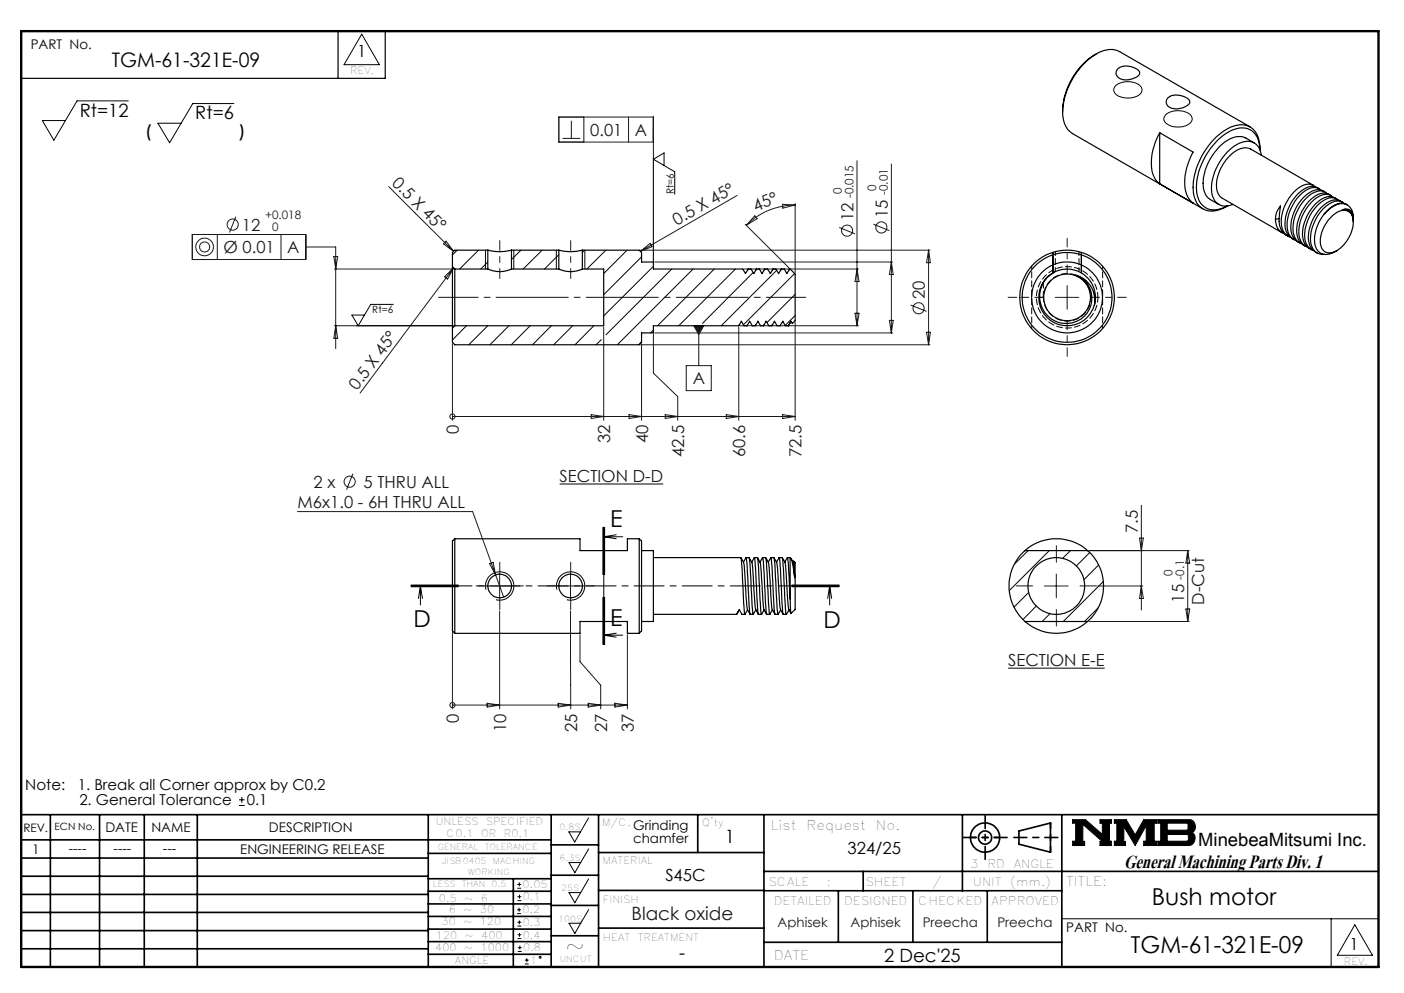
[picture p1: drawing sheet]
<svg xmlns="http://www.w3.org/2000/svg" width="297mm" height="210mm" viewBox="0 0 297 210" stroke-linecap="round" stroke-linejoin="round" font-family="sans-serif">
<g fill="none" stroke="#000" stroke-width=".21">
<path d="M76.5 7.2l3.8 6.5h-7.5zM236 18.1a4.1 4.1 0 0 1 5.5 .4 1.62 1.62 0 0 1-1.6 2.1 3.8 3.8 0 0 1-4.2-1.1 1.13 1.13 0 0 1 .3-1.4zM27.1 21.3h-10.8l-4.9 8.4-2.4-4.2h4.9M49.5 21.9h-8.7l-4.9 8.3-2.5-4.1h4.9M138.2 33.4v21.7M140.5 35v-2.7l-2.3 1.4 4.5 2.6v4.8M246.5 24.4a4.2 4.2 0 0 1 5.5 .1 1.42 1.42 0 0 1-1.1 2.1 3.8 3.8 0 0 1-4.6-1.1 1.04 1.04 0 0 1 .2-1.1zM102.7 52.9v4M108.7 52.9v4M117.7 52.9v4M123.7 52.9v4M222.7 53.4v4.3"/>
<path d="M228.7 53.4v4.3M75.5 68.9h20.4M83.2 64.4h-4.8l-2.6 4.5-1.4-2.3h2.7M118.4 102.4h21.9M127.5 111.5v10M127.7 113.5h4M127.7 113.5l2.7 .4M127.7 111.5v10M127.9 111.5v10M130.4 113.1l-2.7 .4M87 124.1h10zM87 123.9h10"/>
<path d="M87 123.7h10M88.9 123.9v4M88.9 123.9l.5 2.7M88.9 123.9l-.4 2.7M102.8 124.7a2.99 2.99 0 0 1 2.6-3.8 2.99 2.99 0 0 1 3.3 3.3 2.99 2.99 0 0 1-3.8 2.6M117.8 124.7a3 3 0 0 1 2.6-3.8 3 3 0 0 1 3.3 3.3 3 3 0 0 1-3.8 2.6M127.5 126.3v10M127.7 134.3h4M127.7 134.3l2.7 .5M127.7 126.3v10M127.9 126.3v10M130.4 133.9l-2.7 .4"/>
<path d="M167.5 123.9h10M167.5 123.7h10M167.5 124.1h10M175.5 123.9v4M175.5 123.9l.4 2.7M175.5 123.9l-.4 2.7M213.3 141.3h20.4M50.6 170.3h1.2M50.6 169.1h1.2M51.2 168.5v1.2M120.3 175.9h2.5l-1.2 2.2zM124.5 173l-1.7 2.9"/>
<path d="M124.5 179.5l-1.7 2.9M226.9 173.3h2.7l3.6 3.2v-2.4h-.5v-.8h2.4v.8h-.4v3.8h.4v.9h-2.4v-.9h.5l-4.1-3.6v3.6h.3v.9h-2.5v-.9h.6v-3.8h-.6zM235.7 173.3h2.5l1.9 3.3 1.8-3.3h2.8v.8h-.5v3.8h.5v.9h-2.8v-.9h.6v-3.3l-2.4 4.2-2.4-4v3.2h.4v.8h-2.4v-.9h.6v-3.8h-.6zM244.9 173.3h6.6a1.47 1.47 0 0 1 1.3 1.2 1.47 1.47 0 0 1-.7 1.6 1.48 1.48 0 0 1 .7 1.6 1.48 1.48 0 0 1-1.4 1.1h-6.5v-.9h.6v-3.8h-.6zM246.9 174.1h4.1l.3 .2v1l-.3 .3h-4.1zM246.9 176.5h4.2l.3 .3v.8l-.4 .3h-4.1zM109.4 193.2h.8M109.4 192.4h.8M109.4 187.8h.8M109.4 187h.8M109.5 198.5h.8M109.5 197.7h.8"/>
<path d="M109.5 195.9h.8M109.5 195h.8M109.5 190.5h.8M109.5 189.6h.8M109.8 192v.8M109.9 194.7v.8M109.9 186.6v.8M109.9 189.2v.8M109.9 197.3v.8M110 200v.8M120.4 182.4h2.4l-1.2 2.2zM120.4 188.8h2.4l-1.2 2.1z"/>
<path d="M120.4 195.3h2.4l-1.2 2.1zM124.5 185.9l-1.7 2.9M124.5 192.4l-1.7 2.9M224.6 194.3h67M281.6 194.3v10.2M286.6 195.6l3.7 6.4h-7.4zM109.5 201.2h.8M109.5 200.4h.8M111 203.9h.8M111 203.1h.8M111.4 202.7v.8"/>
<circle cx="114.3" cy="202.5" r=".2"/>
</g>
<g fill="none" stroke="#000" stroke-width=".35">
<path d="M4.5 172.3h287.1M4.5 177.6h112.1M10.7 172.3v32.2M21.1 172.3v32.2M30.5 172.3v32.2M41.7 172.3v32.2M90.6 172.3v32.2M116.6 172.3v32.2M116.6 178.7h10M126.6 172.3v32.2M147.6 172.3v8M161.6 172.3v32.2"/>
<path d="M203.6 172.3v16.1M215.5 175.7l6.7-1.6v6.1l-6.7-1.7zM224.6 172.3v32.2M4.5 185.3h86.1M4.5 181.5h86.1M4.5 189.2h86.1M4.5 193h86.1M4.5 196.8h86.1M90.6 199.1h26M90.6 193.8h26M90.6 188.5h26M90.6 191.2h26"/>
<path d="M90.6 180.5h26M90.6 185.8h26M90.6 196.5h26M108.6 185.8v18.5M116.6 185.1h10M116.6 191.5h10M116.6 197.9h10M126.6 196.3h35M126.6 188.3h35M126.6 180.3h35M161.6 184.3h130M161.6 199.3h63"/>
<path d="M161.6 188.4h63M177.3 188.4v10.9M182.6 184.3v4.1M193.1 188.4v10.9M208.8 188.4v10.9M4.5 200.7h86.1M90.6 201.8h26"/>
<circle cx="208.4" cy="177.1" r="3.1"/>
<circle cx="208.4" cy="177.1" r="1.4"/>
</g>
<path d="M4.5 6.6h287.1" fill="none" stroke="#000" stroke-width=".21" stroke-dasharray="6.3 1.3 1.3 1.3" stroke-dashoffset="1.9"/>
<path d="M71.5 6.6v10M81.5 6.6v10h-77" fill="none" stroke="#000" stroke-width=".25"/>
<path d="M205.3 177.1h6.2M222.2 174v6.2" fill="none" stroke="#000" stroke-width=".35" stroke-dasharray="15.2 1.3 1.3 1.3" stroke-dashoffset="14.1"/>
<path d="M203.8 177.1h9.2M208.4 172.5v9.2M214.5 177.1h9.3" fill="none" stroke="#000" stroke-width=".35" stroke-dasharray="15.2 1.3 1.3 1.3" stroke-dashoffset="12.5"/>
<path d="M4.5 6.6h287.1v197.9h-287.1z" fill="none" stroke="#000" stroke-width=".5"/>
<path d="M226.9 173.3v.8h.6v3.8h-.6v.9h2.5v-.9h-.3v-3.6l4.1 3.6h-.5v.9h2.4v-.9h-.4v-3.8h.4v-.8h-2.4v.8h.5v2.4l-3.6-3.2zM235.7 173.3v.8h.6v3.8h-.6v.9h2.4v-.8h-.4v-3.2l2.4 4 2.4-4.2v3.3h-.6v.9h2.8v-.9h-.5v-3.8h.5v-.8h-2.8l-1.8 3.3-1.9-3.3zM246.9 176.5h4.2l.3 .2v1l-.3 .2h-4.2zM244.9 173.3v.8h.6v3.8h-.6v.9h6.9l.7-.5 .3-.9-.1-.7-.6-.6a1.48 1.48 0 0 0 .7-1.6 1.48 1.48 0 0 0-1.3-1.2zM246.9 174.1h4.1l.3 .2v1.1l-.2 .2h-4.2z" fill-rule="evenodd" fill="#000"/>
<g fill="none" stroke="#191924" stroke-width=".21">
<path d="M82.2 39.5l13.8 13.7M119 29.3h3.7M120.9 25.5v3.8M123.5 24.8v5.2M133 24.8v5.2M138.2 30h-20v-5.2h20v30.6M181.3 34v34.9M188.6 34.7v35.7M40.7 49.6h24v5.3h-24zM46 49.6v5.3M49.9 45.8l-1.4 3.4M59.4 49.6v5.3"/>
<path d="M64.7 52.2h6.3v21.5M70.6 54.2h.8l-.4 2.7zM70.7 56.9h25.2M93.8 51.6l.6-.6 1.6 2.2zM94.1 58.5l1.9-1.9-1.3 2.4zM96 56.6l-19.8 26.5M135.5 53.2l2-1.7 .4 .7zM135.5 52.9h61.2M138.5 55.4h50.3M155.9 41.3l-20.4 11.9M157.4 56.9h24.2M157.7 47.4l9.2 9.3"/>
<path d="M159.7 45.6l.5 .6-2.3 1.5zM165.5 43.2l2.7 .1-2.6 .7zM168.2 43.3a14.7 14.7 0 0 0-10.3 4.4M168.2 43.1v14.6M177.5 48.1l3.4 1.4M181.3 56.9l.4 2.6h-.8zM184.7 47.4l3.4 1.4M188.6 55.4l.3 2.7h-.8zM196.4 52.9v20M196.4 52.9l.4 2.7h-.8zM70.7 68.9h25.2M71 68.9l.4 2.6h-.8z"/>
<path d="M95.7 72.7v16.2M127.7 69.2v19.7M135.5 72.9h61.2M135.7 72.7v16.2M138.2 70.7v8.2l5.2 5v5M138.5 70.4h50.3M145.2 77.3h5.3v5.3h-5.3zM146.8 68.9h2.1l-1.1 1.9zM147.8 68.9v8.4M156.3 69.2v19.7M156.6 68.9h25M168.2 68.1v20.8"/>
<path d="M180.9 66.2h.8l-.4 2.7zM188.1 67.8h.8l-.3 2.6zM192.7 64.5l3.3 1.4M196 70.3h.8l-.4 2.6zM223.2 62.9h5M225.7 60.4v5M95.7 88.1h.1M95.7 88.1h72.5M125.1 87.7l2.6 .4-2.6 .4zM133.1 87.7l2.6 .4-2.6 .4zM140.7 87.7l2.7 .4-2.7 .4zM153.6 87.7l2.7 .4-2.7 .4z"/>
<path d="M165.6 87.7l2.6 .4-2.6 .4zM62.9 108.2h37.1l6.5 18.1M74.6 100.2l-1.3 3.4M103.6 119.2l.7-.3 .5 2.7zM230.4 116.4h21.2M241.1 113.8h.8l-.5 2.6zM241.4 106.8v22.2M251.2 116.4v15M251.2 116.4l.5 2.7h-.8zM95.7 133.7v16.2M103.2 123.9h5M105.7 129.2v20.7"/>
<path d="M105.7 121.4v5M118.2 123.9h5M120.7 129.2v20.7M120.7 121.4v5M122.7 134.2v5.7l4.4 5v5M132.7 134.2v15.7M220.9 123.9h5.1M223.4 121.4v5M230.4 131.4h21.2M232.2 123.9h9.6M241.4 123.9l.5 2.7h-.8zM250.9 128.8h.8l-.5 2.6z"/>
<path d="M95.7 149.1h.1M95.7 149.1h37M103 148.7l2.7 .4-2.7 .4zM118.1 148.7l2.6 .4-2.6 .4zM124.4 148.7l2.7 .4-2.7 .4zM130.1 148.7l2.6 .4-2.6 .4z"/>
<circle cx="43.3" cy="52.2" r="1.88"/>
<circle cx="43.3" cy="52.2" r="1.06"/>
<circle cx="49.2" cy="47.5" r="1.17"/>
<circle cx="179.2" cy="48.8" r="1.19"/>
<circle cx="186.4" cy="48.1" r="1.18"/>
<circle cx="194.3" cy="65.2" r="1.18"/>
<circle cx="95.7" cy="88.1" r=".54"/>
<circle cx="74" cy="101.9" r="1.18"/>
<circle cx="95.7" cy="149.1" r=".54"/>
</g>
<path d="M177.5 123.9h-90.5" fill="none" stroke="#000" stroke-width=".21" stroke-dasharray="6.3 1.3 1.3 1.3" stroke-dashoffset="3.6"/>
<path d="M127.7 111.5v24.8" fill="none" stroke="#000" stroke-width=".21" stroke-dasharray="6.3 1.3 1.3 1.3" stroke-dashoffset=".9"/>
<path d="M223.5 118.9v-3.5M103.2 123.9h-2.5M105.7 121.4v-2.5M105.7 126.4v2.5M108.2 123.9h2.5M118.2 123.9h-2.5M120.7 121.4v-2.5M120.7 126.4v2.5M123.2 123.9h2.5M218.5 123.9h-3.5M223.5 128.9v3.5M228.5 123.9h3.5" fill="none" stroke="#191924" stroke-width=".21" stroke-dasharray="15.2 1.3 1.3 1.3"/>
<path d="M92.8 62.9h77.7" fill="none" stroke="#191924" stroke-width=".21" stroke-dasharray="15.2 1.3 1.3 1.3" stroke-dashoffset="6.9"/>
<path d="M105.7 58.9v-8M120.7 58.9v-8" fill="none" stroke="#191924" stroke-width=".21" stroke-dasharray="15.2 1.3 1.3 1.3" stroke-dashoffset="13.1"/>
<path d="M225.7 57.9v-7.5M220.7 62.9h-7.5M225.7 67.9v7.5M230.7 62.9h7.5" fill="none" stroke="#191924" stroke-width=".21" stroke-dasharray="15.2 1.3 1.3 1.3" stroke-dashoffset="13.4"/>
<path d="M146.8 68.9h2.1l-1.1 1.9z" fill="#191924"/>
<g fill="none" stroke="#000" stroke-width=".25">
<path d="M231.9 11.4a14.7 14.7 0 0 0-7.1 12.3M236.4 14.6a3.5 3.5 0 0 1 4.7 .6 1.44 1.44 0 0 1-1.5 1.4 2.63 2.63 0 0 1-3.5-.9v-.5zM245.3 28.1a11.6 11.6 0 0 0-1.4 8.9l.8 1.3 .6 .6M245.3 28.1l7.1 4.1a11.6 11.6 0 0 0-1.4 8.9l.5 .9 .9 1-7.1-4.1M245.3 28.1v10.8M247 20.7a3.6 3.6 0 0 1 4.1 .1 .88 .88 0 0 1 .6 .9 .88 .88 0 0 1-.8 .8 3.1 3.1 0 0 1-4.1-.4l-.1-.8zM257.2 29a7.3 7.3 0 0 1 6.5-2.5 4.5 4.5 0 0 1 2.8 4.6v.6a4.3 4.3 0 0 0-2.8-4.5 6.7 6.7 0 0 0-5.8 2.1 14.6 14.6 0 0 0-4.7 11.4 3.8 3.8 0 0 0 5.7 3.2l.7-.3a4.7 4.7 0 0 1-6-.1 7.3 7.3 0 0 1-.9-6.5 16.4 16.4 0 0 1 4.5-8zM264.4 26.8l-27.5-15.9a5 5 0 0 0-5.4 .8 15.5 15.5 0 0 0-6.7 12.8 4.6 4.6 0 0 0 2.1 3.7l27.6 16M265.3 30.2l-1.7-1a4.4 4.4 0 0 0-4.9 1.2 11.4 11.4 0 0 0-4.1 9.3 3.3 3.3 0 0 0 1.4 2.5l1.8 1M266.8 32.8a3 3 0 0 0-4.5-2.5 11.3 11.3 0 0 0-6 10.5 3 3 0 0 0 4.5 2.4M277.8 39.2l-13.2-7.7a3.9 3.9 0 0 0-4.4 1.4 8.7 8.7 0 0 0-2.7 7.6l.5 .9 .5 .5 12.7 7.3M278.2 39.5a2.49 2.49 0 0 0-3.2 .1 8.8 8.8 0 0 0-3.7 8.9 2.47 2.47 0 0 0 1.5 1.6"/>
<path d="M279 39.9a2.67 2.67 0 0 0-3.2 .1 9.2 9.2 0 0 0-3.9 8.3 3.1 3.1 0 0 0 1.7 2.4M95.7 56.4v13M95.7 56.4l.5 .5M96.2 56.9v12M96.2 56.9h7M103.2 56.9l.4 .2a5.8 5.8 0 0 0 4.6-.2M103.2 52.9l2.1 .3 2.9-.3M103.2 52.9v4M103.2 52.9h-7l-.5 .5v3M108.2 56.9h10M108.2 52.9v4M108.2 52.9h10"/>
<path d="M118.2 56.9l.4 .2a5.8 5.8 0 0 0 4.6-.2M118.2 52.9l2.1 .3 2.9-.3M118.2 52.9v4M123.2 52.9h12l.5 .5v2h2.5v1.5h19l.5 .9 .6-.9M123.2 56.9h4.5v12h-31.5M123.2 52.9v4M158.3 56.9l-.1 .2M158.3 56.9h.6l.6 .9 .5-.9M160 56.9h.7l.5 .9 .5-.9M160 56.9l-.1 .2M161.7 56.9v.2M161.7 56.9h.7l.5 .9 .6-.9"/>
<path d="M163.5 56.9l-.1 .2M163.5 56.9h.6l.6 .9 .6-.9M165.3 56.9l-.1 .2M165.3 56.9h.6l.5 .9 .6-.9M167 56.9l-.1 .2M167 56.9l1.2 1.1v9.8l-.6 .6-.3-.5M223 57.5a5.7 5.7 0 0 0-1.9 8.7 5.7 5.7 0 0 0 8.8 0 5.2 5.2 0 0 0-2.4-8 5.5 5.5 0 0 1 4 6.2M223 57.5a6 6 0 0 1 6.5 .7 6 6 0 0 1 2 6.2M223 57.5a6 6 0 0 0-1.1 10.1 6 6 0 0 0 9.6-3.2M269.8 46.4a2.88 2.88 0 0 0 1.8 3M269.8 46.4l.3-1.5 .8-1.3a11.3 11.3 0 0 0 0 4.7 2.79 2.79 0 0 0 1.5 1.6M270.6 46.2l-.8 .2"/>
<path d="M279.4 40.2a2.49 2.49 0 0 0-3.2 .1 8.8 8.8 0 0 0-3.7 8.9 2.47 2.47 0 0 0 1.6 1.6M280.1 45.3a4.6 4.6 0 0 1 4.6-2.1 2.84 2.84 0 0 1 1.6 3M280.1 45.3a8.2 8.2 0 0 0-1.8 6.8 2.52 2.52 0 0 0 4.1 1.1M280.3 40.6a2.67 2.67 0 0 0-3.3 .1 9.2 9.2 0 0 0-3.9 8.3 3.1 3.1 0 0 0 1.8 2.4M280.6 40.9a2.49 2.49 0 0 0-3.2 .1 9.4 9.4 0 0 0-3.8 8.3 2.84 2.84 0 0 0 1.7 2.2M281.5 41.3a2.6 2.6 0 0 0-3.3 .1 9.2 9.2 0 0 0-3.8 8.3 2.83 2.83 0 0 0 1.8 2.4M281.7 45.8a3.1 3.1 0 0 1 3.7-1 3.2 3.2 0 0 1 .7 3.5 6.6 6.6 0 0 1-4.7 5.2 2.05 2.05 0 0 1-2.1-2.5 7.9 7.9 0 0 1 2.4-5.2zM281.9 41.6a2.49 2.49 0 0 0-3.2 .1 9.3 9.3 0 0 0-3.9 8.3 2.79 2.79 0 0 0 1.8 2.2M282.8 42a2.92 2.92 0 0 0-4 .6 9.1 9.1 0 0 0-3.2 7.8 2.93 2.93 0 0 0 1.8 2.4M282.8 53l-.4 .3M283.1 42.3a2.45 2.45 0 0 0-3.2 .1 9.2 9.2 0 0 0-3.9 8.3 2.9 2.9 0 0 0 1.8 2.3M284 42.7a2.67 2.67 0 0 0-3.3 .2 9.1 9.1 0 0 0-3.8 8.2 2.93 2.93 0 0 0 1.7 2.4"/>
<path d="M284.3 43a2.44 2.44 0 0 0-3.1 .1 9.3 9.3 0 0 0-3.9 8.3 2.62 2.62 0 0 0 2.9 2.4M285 43.3a2.64 2.64 0 0 0-3.1 .3l-1.8 1.7M286.2 46.5a1.74 1.74 0 0 0-1.7-2.3l-.5 .2a1.99 1.99 0 0 1 2.3 2.3v.3M96.2 68.9l-.5 .5M156.3 68.9l.5-1 .6 1h.6M156.3 68.9h-18.1v1.5h-2.5v2l-.5 .5h-39l-.5-.5v-3M156.4 68.7l-.1 .2M158 68.9l.6-1 .5 1h.7M158.1 68.7l-.1 .2M159.8 68.9l.5-1 .6 1h.6M159.8 68.7v.2M161.5 68.9l.6-1 .5 1h.7"/>
<path d="M161.6 68.7l-.1 .2M163.3 68.9l.5-1 .6 1h.6M163.3 68.7v.2M165 68.9l.6-1 .5 1h.7M165.1 68.7l-.1 .2M166.8 68.9h.1M167.3 67.9l-.5 1M96.2 113.9h26.5v2.5h10v-2.5h2.5M96.2 113.9v20M96.2 113.9l-.5 .5v19l.5 .5M135.2 113.9v20M135.2 113.9l.5 .5v19l-.5 .5"/>
<path d="M135.7 116.4h2.5v15h-2.5M138.2 117.9h18.5l.3 2.5 .3 7.1 .2 2.1 .1 .3M156.7 118l.6 .9 .1 .8 .7 9.2 .6 1M157.3 118.9l.5-1 .9 12M157.8 117.9h.7v.3l.6 10 .2 1.7M158.5 118l.6 1.3 .7 9.3 .6 1.3M159 118.9l.6-1 .2 2.5 .5 8.9 .1 .6h.7M159.6 117.9h.6l.1 .3 .6 10.6 .2 1.1M160.2 118l.6 1 .7 9.1 .1 .8 .6 1M160.8 118.9l.5-1 .9 12M161.3 117.9h.7l.1 .7 .5 8.9 .2 2.4M162 118l.6 1.3 .7 9.3 .6 1.3"/>
<path d="M162.5 118.9l.6-1 .2 1.8 .5 9.1 .1 1.1M163.1 117.9h.6l.1 .3 .6 10.6 .2 1.1M163.7 118l.6 1 .7 9.1 .1 .8 .6 1M164.3 118.9l.5-1 .9 12M164.8 117.9h.7l.1 .3 .6 10.6 .2 1.1M165.5 118l.6 1.3 .6 8.8 .1 .8 .5 .8-.2-3.1M166 118.9l.6-1 .5 8.7M166.6 117.9h.5M167.1 117.9v8.7M167.1 117.9l.2 .2M167.3 118.1a11.8 11.8 0 0 1 .8 4.1M167.4 118.2l.1 .2a7.9 7.9 0 0 1 .6 3.8"/>
<path d="M167.9 118.7l-.1 .2M216.8 116.4a10.1 10.1 0 0 0 0 15M216.8 116.4a10 10 0 0 1 13.2 0M216.8 116.4h13.2M230 116.4a10 10 0 0 1 0 15M96.2 133.9h26.5v-2.5h10v2.5h2.5M138.2 129.9h17.6M156.4 129l.6 .9h.6l.6-.9M156.4 129l-.6 .9M159.9 129l-.6 .9h-.6M161.6 129l-.5 .9M163.4 129l-.6 .9h-.6"/>
<path d="M163.9 129.9h.7M165.1 129l-.5 .9M165.7 129.9h.6M166.9 129l-.5 .9M168.1 122.2l-.2-3.5a1.65 1.65 0 0 1 .3 1.6v8.6l-.8 .8M216.8 131.4a10 10 0 0 0 13.2 0M216.8 131.4h13.2"/>
<circle cx="225.7" cy="62.9" r="10"/>
<circle cx="225.7" cy="62.9" r="7.5"/>
<circle cx="225.7" cy="62.9" r="9.5"/>
<circle cx="225.7" cy="62.9" r="4.9"/>
<circle cx="105.7" cy="123.9" r="2.51"/>
<circle cx="120.7" cy="123.9" r="2.5"/>
<circle cx="223.4" cy="123.9" r="6"/>
</g>
<g fill="none" stroke="#000" stroke-width=".21">
<path d="M96.7 52.9l-1 1M101.2 52.9l-4 4M103.2 55.4l-1.5 1.5M110.2 52.9l-2 2M114.7 52.9l-4 4M118.2 53.9l-3 3M123.6 52.9l-.4 .5M128.2 52.9l-4.1 4M132.6 52.9l-4.9 4.9M135.7 54.3l-8 8M138.2 56.3l-10.5 10.5M142.1 56.9l-13.9 13.9"/>
<path d="M146.6 56.9l-16 16M151.1 56.9l-12 12M155.6 56.9l-12 12M159.3 57.6l-10.7 10.8M160.1 56.9l-.2 .1M164.3 57.2l-11.7 11.7M168.1 57.8l-10.8 10.9M98.7 68.9l-3 3M103.2 68.9l-4 4M107.7 68.9l-4.1 4M112.1 68.9l-3.9 4M116.6 68.9l-4 4"/>
<path d="M121.1 68.9l-4 4M125.6 68.9l-4 4M127.2 71.8l-1.1 1.1M135.2 72.8l-.1 .1M135.7 72.3l-.4 .4M138.2 69.8l-.6 .6M168.2 62.3l-6 5.9M168.2 66.7l-2.1 2.1M217.5 116.4l-2.9 2.9M222 116.4l-8.5 8.5M226.4 116.4l-1.6 1.7M230.5 116.9l-2.8 2.8"/>
<path d="M232.4 119.5l-3.1 3.1M217.6 125.3l-3.1 3.1M219.2 128.2l-2.8 2.8M222.1 129.8l-1.6 1.6M232.3 128.5l-2.9 2.9M233.4 123l-8.5 8.4"/>
</g>
<path d="M220.7 59.6v3.3M223 57.5h.1M227.5 58.2a5 5 0 0 1 1.6 8.4 5 5 0 0 1-8.2-2.4 5 5 0 0 1 5.8-6.3l.9 .3M231.6 64.4l-.1 .3M231.6 64.1l-.1 .4" fill="none" stroke="#000" stroke-width=".21" stroke-dasharray="1.3 .6"/>
<path d="M219.7 62.9h1" fill="none" stroke="#000" stroke-width=".21" stroke-dasharray="1.3 .6" stroke-dashoffset=".5"/>
<path d="M218.2 69.5v-13.2M233.2 69.5v-13.2" fill="none" stroke="#000" stroke-width=".21" stroke-dasharray="1.3 .6" stroke-dashoffset=".7"/>
<path d="M232.2 62.9a6.5 6.5 0 0 0-9.5-5.7 6.5 6.5 0 0 0-.5 11.1 6.5 6.5 0 0 0 10-4.8v-.6" fill="none" stroke="#000" stroke-width=".21" stroke-dasharray="1.3 .6" stroke-dashoffset=".2"/>
<path d="M223.2 53.2v4.2M228.2 57.4v-4.2" fill="none" stroke="#000" stroke-width=".21" stroke-dasharray="1.3 .6" stroke-dashoffset=".4"/>
<text font-size="6.2" x="237.8" y="183.6">General Machining Parts Div. 1</text>
<g font-size="4.9">
<text x="129.1" y="111.5">E</text>
<text x="87.5" y="132.6">D</text>
<text x="129.1" y="132.3">E</text>
<text x="174.2" y="132.9">D</text>
<text x="243.7" y="191.4">Bush motor</text>
<text x="119.6" y="201.8">~</text>
<text x="239.2" y="201.5">TGM-61-321E-09</text>
</g>
<text font-size="4.2" x="23.7" y="14.3">TGM-61-321E-09</text>
<g font-size="3.9">
<text x="16.9" y="24.6">Rt=12</text>
<text x="41.3" y="25.2">Rt=6</text>
<text x="153.3" y="178.4">1</text>
<text x="253.5" y="178.9">MinebeaMitsumi Inc.</text>
<text x="143.7" y="202.9">-</text>
<text x="187" y="203.3">2 Dec'25</text>
</g>
<text font-size="3.9" fill="#191924" x="133.6" y="194.6">Black oxide</text>
<g font-size="3.6">
<text x="30.6" y="28.9">(</text>
<text x="50.4" y="28.9">)</text>
</g>
<g font-size="3.5">
<text x="75.6" y="12.1">1</text>
<text x="179.3" y="180.5">324/25</text>
<text x="140.7" y="186.3">S45C</text>
<text x="285.5" y="200.9">1</text>
</g>
<g font-size="3.5" fill="#191924">
<text x="124.8" y="28.7">0.01</text>
<text x="134.3" y="28.7">A</text>
<text x="82.8" y="38.9" transform="rotate(45 82.8 38.9)">0.5 X 45°</text>
<text x="143.2" y="47.8" transform="rotate(-30 143.2 47.8)">0.5 X 45°</text>
<text x="159.9" y="44.8" transform="rotate(-23 159.9 44.8)">45°</text>
<text x="180.5" y="46.8" transform="rotate(-90 180.5 46.8)">12</text>
<text x="187.8" y="46.1" transform="rotate(-90 187.8 46.1)">15</text>
<text x="47.3" y="53.6">Ø 0.01</text>
<text x="51.2" y="48.8">12</text>
<text x="60.8" y="53.6">A</text>
<text x="195.7" y="63.2" transform="rotate(-90 195.7 63.2)">20</text>
<text x="75.6" y="82.7" transform="rotate(-53 75.6 82.7)">0.5 X 45°</text>
<text x="146.5" y="81.3">A</text>
<text x="97.1" y="91.8" transform="rotate(-90 97.1 91.8)">0</text>
<text x="129.1" y="93.8" transform="rotate(-90 129.1 93.8)">32</text>
<text x="137.1" y="93.8" transform="rotate(-90 137.1 93.8)">40</text>
<text x="118.4" y="102">SECTION D-D</text>
<text x="144.7" y="96.7" transform="rotate(-90 144.7 96.7)">42.5</text>
<text x="157.6" y="96.7" transform="rotate(-90 157.6 96.7)">60.6</text>
<text x="169.6" y="96.7" transform="rotate(-90 169.6 96.7)">72.5</text>
<text x="63" y="107.4">M6x1.0 - 6H THRU ALL</text>
<text x="66.3" y="103.2">2 x</text>
<text x="76.9" y="103.2">5 THRU ALL</text>
<text x="240.7" y="112.7" transform="rotate(-90 240.7 112.7)">7.5</text>
<text x="250.5" y="127.4" transform="rotate(-90 250.5 127.4)">15</text>
<text x="254.7" y="127.9" transform="rotate(-90 254.7 127.9)">D-Cut</text>
<text x="213.3" y="140.9">SECTION E-E</text>
<text x="97.1" y="152.8" transform="rotate(-90 97.1 152.8)">0</text>
<text x="107.1" y="154.8" transform="rotate(-90 107.1 154.8)">10</text>
<text x="122.1" y="154.8" transform="rotate(-90 122.1 154.8)">25</text>
<text x="128.4" y="154.8" transform="rotate(-90 128.4 154.8)">27</text>
<text x="134.1" y="154.8" transform="rotate(-90 134.1 154.8)">37</text>
</g>
<g font-size="3.2">
<text x="5.4" y="167.2">Note:</text>
<text x="16.4" y="167.2">1. Break all Corner approx by C0.2</text>
<text x="16.8" y="170.3">2. General Tolerance</text>
<text x="52.2" y="170.3">0.1</text>
</g>
<g font-size="2.8">
<text x="6.5" y="10.4">PART No.</text>
<text x="22.3" y="175.9">DATE</text>
<text x="32" y="175.9">NAME</text>
<text x="56.9" y="175.9">DESCRIPTION</text>
<text x="133.9" y="175.6">Grinding</text>
<text x="133.9" y="178.4">chamfer</text>
<text x="163.1" y="175.4">List</text>
<text x="170.6" y="175.4">Request</text>
<text x="185.3" y="175.4">No.</text>
<text x="6.8" y="180.6">1</text>
<text x="14.5" y="180.3">----</text>
<text x="24" y="180.3">----</text>
<text x="34.5" y="180.3">---</text>
<text x="50.8" y="180.7">ENGINEERING RELEASE</text>
<text x="225.5" y="187.3">TITLE:</text>
<text x="225.6" y="197.2">PART No.</text>
<text x="163.7" y="203">DATE</text>
</g>
<g font-size="2.8" fill="#191924">
<text x="164.5" y="196.1">Aphisek</text>
<text x="179.9" y="196.1">Aphisek</text>
<text x="195.2" y="196.1">Preecha</text>
<text x="211" y="196.1">Preecha</text>
</g>
<g font-size="2.5" fill="#191924">
<text x="178.1" y="41.1" transform="rotate(-90 178.1 41.1)">0</text>
<text x="180.5" y="41.9" transform="rotate(-90 180.5 41.9)">-0.015</text>
<text x="185.3" y="40.4" transform="rotate(-90 185.3 40.4)">0</text>
<text x="187.8" y="41.2" transform="rotate(-90 187.8 41.2)">-0.01</text>
<text x="56.1" y="46.3">+0.018</text>
<text x="57.6" y="48.8">0</text>
<text x="248" y="121.7" transform="rotate(-90 248 121.7)">0</text>
<text x="250.5" y="122.6" transform="rotate(-90 250.5 122.6)">-0.1</text>
</g>
<g font-size="2.5">
<text x="4.9" y="175.9">REV.</text>
<text x="205.2" y="183.6">3</text>
<text x="208.9" y="183.6">RD</text>
<text x="214.4" y="183.6">ANGLE</text>
<text x="162.5" y="187.3">SCALE</text>
<text x="163.7" y="191.5">DETAILED</text>
<text x="174.9" y="187.3">:</text>
<text x="178.6" y="191.5">DESIGNED</text>
<text x="183.1" y="187.3">SHEET</text>
<text x="194.2" y="191.5">CHECKED</text>
<text x="197.2" y="187.3">/</text>
<text x="205.8" y="187.3">UNIT</text>
<text x="209.8" y="191.5">APPROVED</text>
<text x="213.7" y="187.3">(mm.)</text>
</g>
<g font-size="2.1">
<text x="74.1" y="15.7">REV.</text>
<text x="142.5" y="41.1" transform="rotate(-90 142.5 41.1)">Rt=6</text>
<text x="78.7" y="66.2">Rt=6</text>
<text x="11.6" y="175.6">ECN No.</text>
<text x="92.2" y="174.5">UNLESS</text>
<text x="94.5" y="177.1">C0.1</text>
<text x="101.8" y="177.1">OR</text>
<text x="102.8" y="174.5">SPECIFIED</text>
<text x="106.6" y="177.1">R0.1</text>
<text x="127.3" y="174.7">M/C.</text>
<text x="148.6" y="174.8">Q'ty</text>
<text x="127.5" y="182.8">MATERIAL</text>
<text x="92.8" y="190.8">0.5</text>
<text x="98.2" y="190.8">~</text>
<text x="101.7" y="190.8">6</text>
<text x="110.6" y="187.8">0.05</text>
<text x="110.6" y="190.4">0.1</text>
<text x="127.6" y="190.9">FINISH</text>
<text x="93.4" y="195.7">30</text>
<text x="94.9" y="193">6</text>
<text x="98" y="195.7">~</text>
<text x="98" y="193">~</text>
<text x="101.5" y="195.7">120</text>
<text x="101.5" y="193">30</text>
<text x="110.5" y="193.2">0.2</text>
<text x="110.6" y="195.9">0.3</text>
<text x="92.1" y="201.1">400</text>
<text x="92.2" y="198.6">120</text>
<text x="96.2" y="203.9">ANGLE</text>
<text x="98.2" y="201.1">~</text>
<text x="98.3" y="198.6">~</text>
<text x="101.7" y="201.1">1000</text>
<text x="101.8" y="198.6">400</text>
<text x="110.6" y="198.5">0.4</text>
<text x="110.7" y="201.2">0.8</text>
<text x="112.1" y="203.9">1</text>
<text x="127.6" y="199">HEAT</text>
<text x="134.9" y="199">TREATMENT</text>
<text x="284.3" y="204.1">REV.</text>
</g>
<g font-size="1.8">
<text x="92.6" y="179.7">GENERAL</text>
<text x="102.5" y="179.7">TOLERANCE</text>
<text x="118.4" y="175.6">0.8S</text>
<text x="93.5" y="182.6">JISB0405</text>
<text x="99" y="185">WORKING</text>
<text x="104.3" y="182.6">MACHING</text>
<text x="118.4" y="182.1">6.3S</text>
<text x="91.6" y="187.6">LESS</text>
<text x="97.7" y="187.6">THAN</text>
<text x="104" y="187.6">0.5</text>
<text x="118.7" y="188.4">25S</text>
<text x="118.1" y="194.9">100S</text>
<text x="118.4" y="203.4">UNCUT</text>
</g>
</svg>
